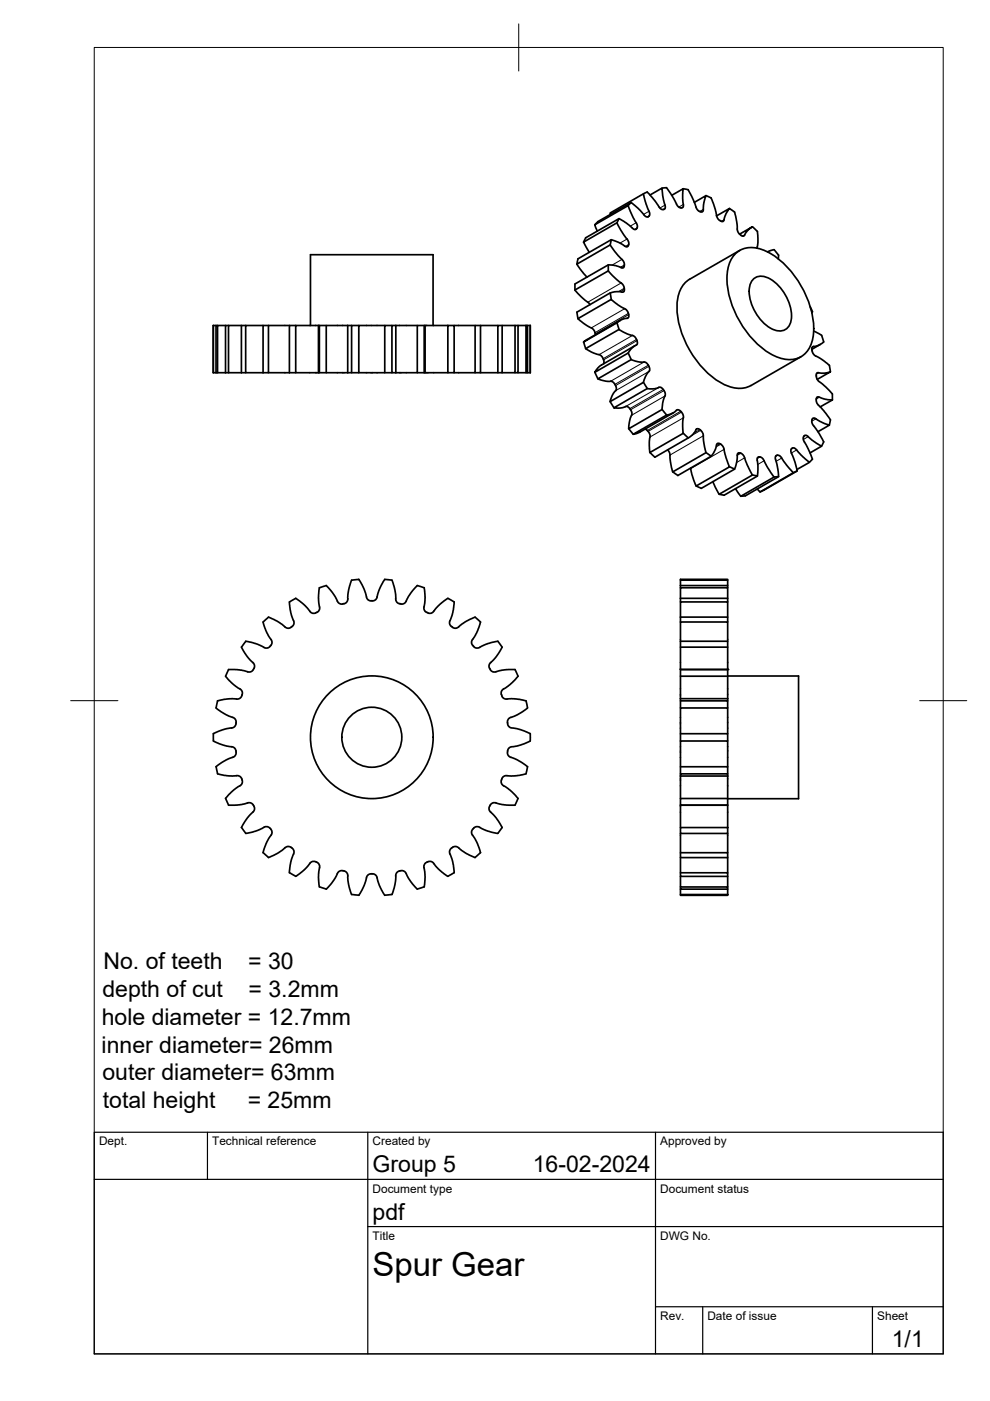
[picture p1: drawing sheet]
<svg xmlns="http://www.w3.org/2000/svg" width="210mm" height="297mm" viewBox="0 0 210 297" stroke-linecap="round" stroke-linejoin="round" font-family="sans-serif">
<!-- layer: Visible -->
<g fill="none" stroke="#000" stroke-width=".36">
<path d="M140.4 39.9l.3-.1a.73 .73 0 0 1 1.1 .6l1.8 3.2 .7 .5M122.5 54.9l-.2 1.1M124.2 50.4l-.5 .9M129 56.1v1.3M129.4 45.5l-.1-.3 7.1-4.1 .6 2.1 .8 2-.2 .7M129.6 50.8l-.2 1.1M131.3 46.3l-.5 .9M132.4 56.4l-.2 .4h-.3l-1.4-.5-1.5-.1-7.1 4M132.4 56.2l-.3-.9-1.7-1.9-1-1.5-7.1 4.1 2.2 2.8M132.4 56.2v.2M133.2 52.1l-.2 .2h-.3l-1.3-.8-1.8-.7-7.1 4.1M133.2 52v-.9l-1.5-2.2-.9-1.6-7.1 4 1.2 2.2"/>
<path d="M133.8 42.9l-.6 .7M135 48.4l.1-.5-.1-.5-.7-1.2-1.1-2.6-7.1 4.1 .5 1.3M135.1 48.4l-.3 .2h-.4l-1.7-1.4-1.5-.8-7 4M136.4 41.1l.8-.4 1.7 1.9 1 1.5 .5 .3h.4M137.5 45.9h-.7l-1.5-1.8-1.5-1.2-7.1 4.1-.6 .7M137.6 45.8l-.1 .1M137.8 41.3l2.6-1.4 .2 2 .5 1.8-.1 .5-.2 .2M142.4 41.4l2.5-1.4-.2 2.1 .2 1.6-.2 .3-.2 .1M144.3 44l.2 .1M144.9 40l.2 .1a1.54 1.54 0 0 1 1.4 1.3l1.2 2.8 .4 .6 .5 .1M147.2 42.9l2.5-1.4-.5 1.5-.1 1.7-.2 .2h-.3M149.7 41.5l1.1 .5"/>
<path d="M150.8 42l.8 2.3 .4 1.7 .6 .8M151.9 45.8l2.8-1.6-.8 1.1-.5 1.6-.3 .1-.5-.3M154.7 44.2l.2 .2a2.07 2.07 0 0 1 1.2 2l.2 2.3 .6 1M155.8 53.9a5.3 5.3 0 0 1 6.4-.8 19.8 19.8 0 0 1 10.1 14 9.3 9.3 0 0 1-1.4 7.7 5.3 5.3 0 0 1-6.4 .8 19.8 19.8 0 0 1-10.1-14 9.3 9.3 0 0 1 1.4-7.7zM156.8 49.6l2.7-1.5-1 .8-.7 1.1-.3 .1-.4-.2M156.8 53.1l-10.6 6.1a6.2 6.2 0 0 0-2.7 5.3 20 20 0 0 0 9.8 16.9 6.2 6.2 0 0 0 5.9 .3l10.6-6.1M156.9 49.7l.2 .1M159.5 48.1l.3 .2a1.98 1.98 0 0 1 .9 2.1l-.2 2.2M159.9 59a3.4 3.4 0 0 1 4.2 .7 9.7 9.7 0 0 1 3.7 8.1 2.5 2.5 0 0 1-3.7 2.1 9.4 9.4 0 0 1-5.2-9l.2-.8zM162.7 53.4l.8-.3a.78 .78 0 0 1 1.1 .4 1.3 1.3 0 0 1 .4 1.4M45.2 79h.1M45.2 69h.1"/>
<path d="M45.2 69v10M45.8 69h-.6v10h.6M45.8 79h.3M46.1 69h-.3v10M47.8 69h-1.7v10h1.7M47.8 79h.7M48.5 69h-.7v10M51.2 69h-2.7v10h2.7M51.2 79h.9M52.1 69h-.9v10M55.8 69h-3.7v10h3.7M55.8 79h1.1"/>
<path d="M56.9 69h-1.1v10M61.4 69h-4.5v10h4.5M61.4 79h1.3M62.7 69h-1.3v10M65.8 69v-15h26v15M67.5 69h-4.8v10h4.8M67.5 69h.2M67.5 69v10M67.7 79h1.5M69.2 69h-1.5v10h-.2M73.7 69h-4.5v10h4.5M73.7 69h.8"/>
<path d="M73.7 69v10M74.5 79h1.6M76.1 69h-1.6v10h-.8M81.6 69h-5.5v10h5.5v-10h1.5M81.6 79h1.5M83.9 69h4.6M83.9 69h-.8v10h.8M83.9 69v10M88.5 79h1.4M89.9 69h-1.4v10h-4.6M90.1 79h4.9M90.1 69h4.9"/>
<path d="M90.1 69h-.2v10h.2M90.1 69v10M95 69h1.3v10h-1.3zM96.3 69h4.4M101.9 69h-1.2v10h-4.4M105.6 69h-3.7v10h-1.2M106.5 69h-.9v10h-3.7M109.2 69h-2.7v10h-.9M109.8 79h1.7M109.8 69h-.6v10h-2.7M111.5 69h.3v10h-.3zM111.5 69h-1.7v10h-.6"/>
<path d="M111.8 69h.6M111.8 79h.6M112.4 69v10M121.9 60.2v1.3M122.3 66.2l.2 1.4M123.7 72.5l.5 1.4M126.1 78.9l.7 1.4M127.9 76l.1 .3M128 76.3v.8M129.4 62.1l.2 1.4M130.8 68.4l.5 1.4M132.4 61.3v.4l-.3 .2-1.4-.1-1.3 .3-7.1 4.1"/>
<path d="M132.4 61.3l-.1-.6-.3-.5-1.3-1-1.7-1.8-7.1 4.1 3.2 3.1M133.2 74.8l.6 1.4M133.2 66.4l-.5-.8-1.7-.9-1.4-1.2-7.1 4.1 1.6 1.2 1.7 1 .3 .6 .1 .6M133.2 66.4l.1 .7-.2 .3-1.4 .4-8 4.7 7.8-4.6M135 72.2l.1 .8-1.1 .7-.8 1.2-7.1 4 1.1-1.3 7.4-4.3M135.1 72.2l-.4-.6-.4-.4-1.2-.4-1.9-.9-7 4 1.6 .9 1.4 .5 .7 .8M171.8 65l.5 1.1-.2 .2M172.2 74.2l.4 1.1 1.6 .9 1.7 1.3M172.5 70.2l.6 .3a2.03 2.03 0 0 1 1.5 2l-1.2 .8-1.1 .2-.2 .3v.4M173.1 79.8l.3 .9 1.7 1.4 1.4 1.4M173.1 79.8v-.4l.2-.4 1.4 .1 1.4-.3-2.8 1.6M173.9 73l-1.8 1.1"/>
<path d="M175.8 77.4l.3 1.4M129.4 85.1l.8 1.4M130.4 81.5l-.7-.7h-1.3l-1.7-.5 7.1-4.1 1.8 .6h1.1l.8 .6 .2 .6 .1 .5-.8 1.1-.6 1.5-7.1 4.1 .5-1.4 .9-1.2v-.4l-.3-.7M133.3 90.9l1 1.2M133.5 86.6l-.6-.4-1.4 .3h-1.3l7-4.1h1.5l1.3-.3 .5 .3 .4 .6 .2 .8-.6 1.4-.1 1.6-7.1 4.1 .2-1.8 .5-1.2-.3-1M133.6 86.7l.1 .2M136.4 81.1l.8 1.3M136.8 91l.6 .5M140.4 86.8l.9 1.2M141.5 95.4l.5 .8 .2 1.8 .4 2.1 7.1-4.1-.5-2.1-.2-2-.5-.7-.7-.3-.7 1-.8 .7-7.5 4.4-1-1.1M142.8 87.5l-7.1 4.1-1.5 .5 7.1-4.1 1.6-.6 .7-.5 .7 .3 .6 .9-.2 1.6 .2 2.2-7.1 4.1-.1-2.4 .1-1.3-.4-.8M144.9 91.9l1 .9"/>
<path d="M146.4 99.3l.3 1.4 .9 2.3 7.1-4-.8-1.9-.6-2.4-.6-.6-.6-.1-.8 2-.5 .7-7.1 4.1-1.1-.8M149.7 96l1.1 .7M154.7 99l1.1 .4M161 96.9l-.3 .1-.2 .3 .2 1.4-.1 2.2-7.1 4.1-1-.2M161 96.9l.4 .1 .4 .3 1 1.9 1.3 1.9-7 4.1-1.2-1.6M168 95h.3l.4 .2 1.1 1.3 1.8 1.5-2.6 1.6M168 95l-.3 .4v.4l.9 2.2 .4 1.9-7.1 4M169 99.8l-.8 .4M171.7 96l2.5-1.4-2-1.3-1.1-.9-.4-.1-.4 .4 .1 .7 1 1.8 .9 2.2M172.1 89.1l.2 .9 1.4 1.9 .9 1.8M172.2 89.1l.1-.4 .4-.1 1.7 1 1.5 .5-2.5 1.4M172.3 97.3l-.7 .7"/>
<path d="M173.1 84.6l.1-.4 .4-.1 1.3 .5 1.6 .2-2.6 1.5M173.1 84.6l.1 .9 2.1 2.5a1.73 1.73 0 0 1 .5 2.1M174.6 93.7l-.4 .9M176.5 83.5v1.3M147.6 103l1.1 .5M151.2 102.1l1.3 2.7 7-4.1-1.9-4.2-.7-.5-.5 .1-.2 1.8-.5 1.6-7 4.1M158 105.1l-.9 .1M159.6 100.7l1 .2M160.5 103.7l.6 .6 7.1-4.1-1.3-1.5-1.5-2-.6-.2-.3 .1-.1 .3 .5 2.6 .2 1.6-7.1 4M162 103.9l-.9 .4M165.1 101l-1 .1M56.9 130.9l-1.1 1 .8 2.3 1 1.7v.6l-.4 .5"/>
<path d="M57.2 137.1l-.3 .2-.6 .1-2-.9-2.2-.5-.9 1.2 1.2 2 1.4 1.4 .2 .6-.2 .5M66.9 129.9l-.6 .1-.5-.2-1.1-1.4-2-1.5-1 .5a.74 .74 0 0 0-.3 1l.3 1.8 .6 1.7-.2 .7-.5 .5h-.8l-2.1-1.4-1.8-.9M67.2 129.8l-.3 .1M67.7 124.6l-.2 2.2 .3 2.3-.3 .5-.3 .2M67.7 124.6l1.5-.5 1.3 1.5 1.1 2.1 .5 .3 .6 .1M73 128h-.3M76.1 122.8l1.1 2.1 .6 2 .4 .4 .5 .1M76.1 122.8l-1.2 .2a.77 .77 0 0 0-.6 .7l-.5 2.3-.1 1.3-.3 .5-.5 .2M78.7 127.4h.3M81.6 122.8l-1.1 2.1-.7 2-.4 .4-.4 .1M81.6 122.8l1.1 .2a.78 .78 0 0 1 .7 .7l.5 2.3v1.3l.4 .5 .4 .2M84.7 128h.3"/>
<path d="M85 128.1l.5-.1 .5-.3 1.2-2.1 1.3-1.5 .7 .3 .8 .2 .1 2.2-.2 2.3 .2 .5 .4 .2M90.5 129.8l.2 .1M95 126.9l-2.1 1.5-1.1 1.4-.5 .2-.6-.1M95 126.9l1 .5a.76 .76 0 0 1 .2 1l-.3 1.8-.6 1.7 .2 .7 .5 .5h.9l2.1-1.4 1.7-.9M100.4 137.1l.4 .2 .5 .1 2.1-.9 2.2-.5 .4 .6 .5 .6-1.3 2-1.4 1.6-.1 .5 .3 .7M100.7 130.9l1.2 1-.9 2.3-1 1.7v.6l.4 .5M144.3 136v-4.1h10v4.1M144.3 136h10v1.2M144.3 130.8h10v1.1M144.3 130.8v-3.2h10v3.2M144.3 126.9h10v.7M144.3 126.9v-2.3h10v2.3"/>
<path d="M144.3 124.1h10v.5M144.3 124.1v-1.1h10v1.1M144.3 123v-.2h10v.2M144.3 124.1v.5M144.3 126.9v.7M144.3 130.8v1.1M144.3 136v1.2M45.2 157.1l2.2 .9 2 .4 .4 .3 .2 .5M45.2 155.5v1.6M50 159.2v.7l-.4 .6-1.7 .6-2.1 1.5M50 153.4l-.2 .6-.4 .3-2 .4-2.2 .9M50.1 153.1l-.1 .3"/>
<path d="M53.7 142l-.5 .4-.6 .1-1.4-.4-2-.1a.83 .83 0 0 0-1.1 .7l-.3 .7 1.8 1.8 1.5 1.1 .3 .5-.1 .7-.3 .4-.5 .3-1.3-.1-1.8 .2-1.3 .3v.3a1.25 1.25 0 0 0 .7 2l1.5 .8 1.3 .5 .4 .5 .1 .5M53.8 141.7l-.1 .3M103.9 142l.6 .4 .5 .1 1.5-.4 2.7-.1 .3 .7 .3 .7-1.8 1.8-1.5 1.1-.2 .4v.6M106.3 147.2l.3 .7 .5 .3h2.4l2 .4 .3 1.1a.8 .8 0 0 1-.6 .9l-1.5 .9-1.7 .7-.4 .5v.5M107.6 153.1v.3M107.6 153.4l.2 .6 .4 .3 2.1 .4 2.1 .9M107.6 159.2v.7l.4 .6 1.7 .6 2.1 1.5M112.4 155.5v1.2a.8 .8 0 0 1-.7 .7l-1.8 .7-1.7 .3-.4 .3-.2 .5M144.3 148.1v-4.7h10v4.7M144.3 143.4v-6.2h10v4.8h-10h10v1.4M144.3 148.1v.5h10v1.5M144.3 148.6v1.5"/>
<path d="M144.3 155.6v1.5M144.3 148.1h10M154.3 143.3h15v26h-15M154.3 155.6v-5.5h-10v5.5h10v1.5M154.3 148.1v.5M45.8 162.5l.3 1.6 2.1 .4h2.3l.5 .2 .3 .4M47.8 169.3l.7 1.4M48.5 170.7h2.2l2.3-.5 .5 .2 .3 .5M51.3 165.1l.1 .7-.3 .6-1.5 1-1.8 1.9M53.8 170.9l.2 .6-.2 .5-1.4 1.5-1.2 2 .9 1.2M57.2 175.6l.2 .2M57.2 175.6l-.3-.3h-.6l-2 .9-2.2 .5"/>
<path d="M57.4 175.8l.3 .5-.1 .4-1 1.8-.8 2.3M61.7 179.7l-.4-.2h-.5l-2.1 1.5-1.8 .8-1.1-1M61.7 179.6l.6 .6v.6l-.6 1.7-.3 1.8a.81 .81 0 0 0 .6 1.1l.7 .4 2-1.6 1.3-1.4 .7-.2 .5 .2M95.9 179.7l.5-.2h.5l2.1 1.5 1.7 .8M96 179.6l-.5 .4-.2 .8 .7 1.9 .3 2.3-1.3 .8M100.2 175.8l-.2 .5v.4l1 1.8 .9 2.3M100.4 175.6l.4-.3h.5l2.1 .9 2.2 .5M100.4 175.6l-.1 .2M103.8 170.9l-.1 .6 .2 .5 1.3 1.5 1.3 2-.9 1.2M103.9 170.7l.6-.5h.5l1.5 .4 2.7 .1M104 170.7l-.2 .2M106.3 165.4v.6l.2 .4 1.5 1 1.8 1.9"/>
<path d="M106.4 165.1l-.1 .3M109.8 169.3l-.6 1.4M111.9 162.5l-.4 1.6-2 .4h-2.3l-.6 .2-.2 .4M144.3 176.7v4.1h10v1M144.3 175.5v-4.8h10v4.8M144.3 164.5v4.8M144.3 175.5h10v1.2h-10zM144.3 169.3h10v1.4h-10zM144.3 164.5v-.4h10v.4M144.3 162.6v1.5M144.3 164.5h10M154.3 176.7v4.1"/>
<path d="M154.3 164.5v4.8M154.3 162.6v-5.5h-10v5.5h10v1.5M67.2 182.8l.3 .3 .3 .5-.3 2.3 .2 2.2M67.7 188l1.5 .5M69.2 188.5l1.3-1.4 1.1-2.1 .5-.4h.4l.8 .2 .4 .5 .1 1.4 .5 2.2a.83 .83 0 0 0 1 .8l.8 .1M79 185.3l.4 .1 .4 .4 1.1 2.9a1.27 1.27 0 0 0 1.8 1 .74 .74 0 0 0 .7-.8l.5-2.2v-1.4l.5-.5 .7-.2h.4l.5 .4 1.2 2.1 1.3 1.4M79 185.3h-.7l-.5 .5-.6 2-1.1 2M90 188l-1.5 .5M95 185.8l-2.1-1.6-1.2-1.4-.8-.2-.4 .2-.4 .3-.2 .5 .2 2.3-.2 2.2M101.9 180.8l-1.2 1M144.3 189.7h10v.1h-10zM144.3 188.5v1.2"/>
<path d="M144.3 188.1v.4h10v1.2M144.3 185.8v2.3h10v.4M144.3 185v.8h10v2.3M144.3 181.8v3.2h10v.8M144.3 180.8v1h10v3.2"/>
<circle cx="78.8" cy="156.3" r="13"/>
<circle cx="78.8" cy="156.3" r="6.4"/>
</g>
<circle cx="154.3" cy="142" r=".18" fill="#000"/>
<!-- layer: Visible Narrow -->
<g fill="none" stroke="#000" stroke-width=".21">
<path d="M131.7 60l-7.1 4.1M131.9 55l-2.1 1.2M132.4 56.4l-.7 .4M132.4 56.2l-.9 .5M132.9 50.7l-1.5 .8M133.2 52.1l-.4 .2M133.3 51.9l-.7 .4M134.9 47.2l-1.3 .7M135 48.5l-.3 .2M135 48.4l-.4 .2M137.5 45.9l-.1 .1M137.6 45.9l-.3 .1"/>
<path d="M137.6 44.8l-1.1 .7M141 43.5l-1.1 .6M144.9 43.4l-1 .5M149.1 44.4l-.7 .4M153.5 46.6l-.6 .3M157.9 49.8l-.4 .3M132.4 61.1l-1.3 .7M132.4 61.3l-.9 .6M132.4 65.5l-7 4M133.2 66.4l-7 4.1M133.3 66.7l-7.1 4.1M134.1 71.1l-7.1 4.1"/>
<path d="M135 72l-7.1 4.1M135 72.2l-7 4.1M136.5 76.8l-7 4M137.5 77.4l-7.1 4.1M137.6 77.7l-7.1 4.1M137.6 78.7l-7.1 4.1M172.5 73.5l-.3 .1M173.6 79l-.5 .3M139.7 82.1l-7.1 4.1M140.6 82.6l-7.1 4M140.8 82.8l-7.1 4.1M141 84l-7.1 4"/>
<path d="M144.3 87.2l-7.1 4.1M144.5 87.4l-7.1 4.1M144.9 88.6l-7.1 4.1M148.4 91.1l-1.2 .7M148.6 91.2l-2 1.2M149.1 92.4l-7.1 4.1M152.6 94.1l-.7 .4M152.8 94.2l-1 .5M153.5 95.3l-7 4.1M156.9 96l-.6 .4M157.1 96.1l-.8 .4M157.9 97.1l-1.7 1"/>
<path d="M161 96.9l-.4 .2M161.1 96.9l-.6 .3M162 97.7l-1.3 .8M164.7 96.6l-.2 .1M164.8 96.5l-.4 .2M165.7 97.1l-1.2 .7M168.9 95.4l-1.1 .6M171.3 92.6l-1 .6M173 88.8l-.9 .5M173.7 84.2l-.6 .4"/>
</g>
<!-- layer: BORDER -->
<path d="M20 10.1h180v276.9h-180zM110 5.1v10M15 148.6h10M195 148.6h10" fill="none" stroke="#000" stroke-width=".21"/>
<!-- layer: TITLEBLOCK -->
<path d="M20 240.1h180v46.9h-180zM20 250h180M44 240.1v9.9M78 240.1v46.9M139 240.1v46.9M78 260.1h122M139 277.1h61M149 277.1v9.9M185 277.1v9.9" fill="none" stroke="#000" stroke-width=".25"/>
<text font-size="7" x="79" y="270.6">Spur Gear</text>
<g font-size="4.9">
<text x="21.9" y="205.4">No. of teeth</text>
<text x="52.6" y="205.4">= 30</text>
<text x="21.7" y="211.5">depth of cut</text>
<text x="52.7" y="211.5">= 3.2mm</text>
<text x="21.6" y="217.3">hole diameter = 12.7mm</text>
<text x="21.5" y="223.2">inner diameter= 26mm</text>
<text x="21.7" y="229">outer diameter= 63mm</text>
<text x="21.8" y="234.9">total height</text>
<text x="52.5" y="234.9">= 25mm</text>
<text x="79" y="248.5">Group 5</text>
<text x="113" y="248.5">16-02-2024</text>
<text x="79" y="258.6">pdf</text>
<text x="189.1" y="285.7">1/1</text>
</g>
<g font-size="2.5">
<text x="21" y="242.9">Dept.</text>
<text x="45" y="242.9">Technical reference</text>
<text x="79" y="242.9">Created by</text>
<text x="140" y="242.9">Approved by</text>
<text x="79" y="252.8">Document type</text>
<text x="140" y="252.8">Document status</text>
<text x="79" y="262.9">Title</text>
<text x="140" y="262.9">DWG No.</text>
<text x="140" y="279.9">Rev.</text>
<text x="150" y="279.9">Date of issue</text>
<text x="186" y="279.9">Sheet</text>
</g>
</svg>
